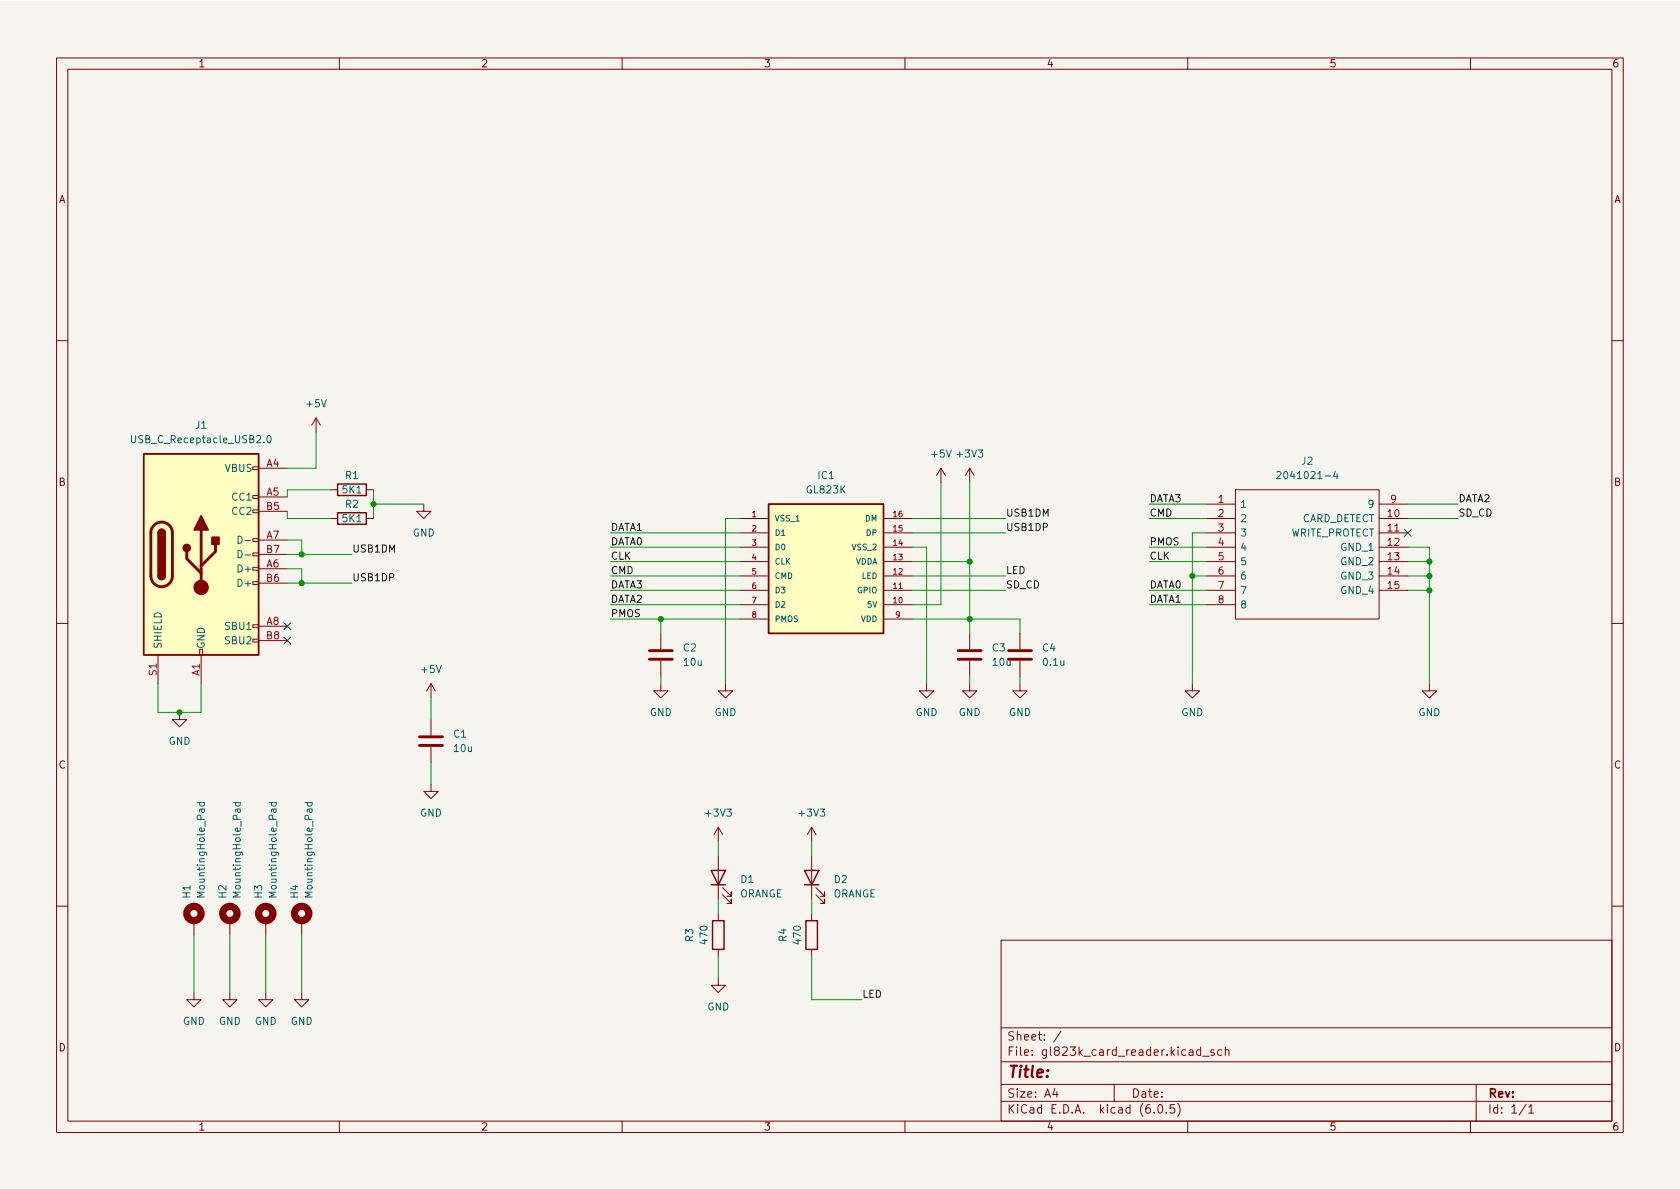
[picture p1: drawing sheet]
<svg xmlns="http://www.w3.org/2000/svg" width="297mm" height="210mm" viewBox="0 0 297 210" stroke-linecap="round" stroke-linejoin="round" font-family="sans-serif">
<path d="M0 .2h297v210.1h-297z" fill="#f5f4ef" stroke="#f5f4ef" stroke-width=".18"/>
<g fill="none" stroke="#840000" stroke-width=".18">
<path d="M10 10.2h277v190.1h-277zM12 12.2h273v186.1h-273zM60 10.2v2M110 10.2v2M160 10.2v2M210 10.2v2M260 10.2v2M10 60.2h2M55.9 73.9l-.8 1.3M55.9 73.9v2.5M55.9 73.9l.7 1.3M285 60.2h2"/>
<path d="M44.7 97.8h1v.5h-1zM44.7 95.2h1v.6h-1zM44.7 90.2h1v.5h-1zM44.7 87.6h1v.5h-1zM44.7 82.5h1v.6h-1zM45.7 82.8h5.1M45.7 87.9h5.1M45.7 95.5h5.1M45.7 90.4h5.1M45.7 98h5.1M58.4 91.7h1.3M58.4 86.6h1.3"/>
<path d="M64.8 91.7h1.2M64.8 86.6h1.2M74.9 89.1v1.3h1.3l-1.3 1.3-1.2-1.3h1.2M130.8 91.7h5.1M130.8 94.2h5.1M130.8 96.8h5.1M130.8 99.3h5.1M156.2 91.7h5.1M156.2 94.2h5.1M156.2 96.8h5.1M156.2 99.3h5.1M166.4 82.8l-.8 1.3"/>
<path d="M166.4 82.8v2.5M166.4 82.8l.7 1.3M171.4 82.8l-.7 1.3M171.4 82.8v2.5M171.4 82.8l.8 1.3M213.4 91.7h5M213.4 89.1h5M213.4 94.2h5M213.4 96.8h5M213.4 99.3h5M218.4 86.6h25.4v22.9h-25.4zM243.8 91.7h5.1"/>
<path d="M243.8 89.1h5.1M243.8 94.2h5.1M243.8 96.8h5.1M243.8 99.3h5.1M10 110.2h2M27.9 115.8v5.1M35.3 114.8h.5v1h-.5zM35.6 115.8v5.1M44.7 113h1v.5h-1zM44.7 110.5h1v.5h-1zM44.7 102.9h1v.5h-1zM44.7 100.3h1v.5h-1z"/>
<path d="M45.7 100.6h5.1M45.7 110.7h5.1M45.7 103.1h5.1M45.7 113.3h5.1M116.8 112v2.8M116.8 116.8v2.8M130.8 101.8h5.1M130.8 104.4h5.1M130.8 106.9h5.1M130.8 109.5h5.1M156.2 101.8h5.1M156.2 104.4h5.1"/>
<path d="M156.2 106.9h5.1M156.2 109.5h5.1M171.4 112v2.8M171.4 116.8v2.8M180.3 112v2.8M180.3 116.8v2.8M213.4 101.8h5M213.4 104.4h5M213.4 106.9h5M243.8 101.8h5.1M243.8 104.4h5.1M285 110.2h2"/>
<path d="M31.7 126v1.2h1.3l-1.3 1.3-1.2-1.3h1.2M76.2 138.7v1.2h1.3l-1.3 1.3-1.3-1.3h1.3M76.2 120.9l-.8 1.3M76.2 120.9v2.5M76.2 127.2v2.8M76.2 132.1v2.8M76.2 120.9l.8 1.3M116.8 120.9v1.3h1.3l-1.3 1.2-1.2-1.2h1.2M128.3 120.9v1.3h1.2l-1.2 1.2-1.3-1.2h1.3M163.8 120.9v1.3h1.3l-1.3 1.2-1.2-1.2h1.2M171.4 120.9v1.3h1.3l-1.3 1.2-1.2-1.2h1.2M180.3 120.9v1.3h1.3l-1.3 1.2-1.2-1.2h1.2"/>
<path d="M210.8 120.9v1.3h1.3l-1.3 1.2-1.3-1.2h1.3M252.7 120.9v1.3h1.3l-1.3 1.2-1.2-1.2h1.2M127 146.3v2.5M127 151.4v7.6M127 146.3l-.8 1.3M127 146.3l.8 1.3M127.8 158.2l1.5 1.6v-.8v.8h-.8M127.8 157l1.5 1.5v-.8v.8h-.8M143.5 146.3v2.5M143.5 151.4v7.6M143.5 146.3l-.8 1.3M143.5 146.3l.8 1.3"/>
<path d="M144.3 158.2l1.5 1.6v-.8v.8h-.8M144.3 157l1.5 1.5v-.8v.8h-.8M10 160.2h2M34.3 175.5v1.3h1.3l-1.3 1.2-1.3-1.2h1.3M34.3 162.8v2.5M40.6 175.5v1.3h1.3l-1.3 1.2-1.2-1.2h1.2M40.6 162.8v2.5M47 175.5v1.3h1.3l-1.3 1.2-1.3-1.2h1.3M47 162.8v2.5M53.3 175.5v1.3h1.3l-1.3 1.2-1.2-1.2h1.2M53.3 162.8v2.5M127 173v1.2h1.3l-1.3 1.3-1.3-1.3h1.3"/>
<path d="M127 161.5v1.3M127 167.9v1.3M143.5 161.5v1.3M143.5 167.9v1.3M177 166.3h108v32h-108zM285 160.2h2M60 198.3v2M110 198.3v2M160 198.3v2M177 194.8h108M177 191.8h108M177 187.8h108"/>
<path d="M177 181.8h108M186.5 192.5l-.4 1h1M186.9 193v1M187.6 182.4l-1.3 1.9M197 191.8v3M204.1 196.7v.1M204.9 195.4l.2-.1a.81 .81 0 0 1 .6 .7 .81 .81 0 0 1-.3 .8h-.2a.81 .81 0 0 1-.6-.6 .81 .81 0 0 1 .3-.8zM206.2 196.7v.1M207.6 195.3h-.7v.7l.2-.1 .5 .1 .1 .2-.1 .5-.2 .1-.5-.1M208.2 195.1a1.72 1.72 0 0 1 0 2.3M210 198.3v2M212.3 185.7l-.4-.1-.3 .3v.4l.1 .3h.6"/>
<path d="M212.3 185.1v1.5M212.6 186.8h1.2M214.6 185.7l-.3-.1-.2 .2v.3l.5 .1v.4h-.5M216 185.7l-.4-.1-.3 .3v.4l.1 .3h.6M216.6 185.8l.3-.2 .3 .1 .1 .9M216.6 185.1v1.5M260 198.3v2M261 191.8v6.5M269.9 195.3l-1.3 1.9M270.3 195.8l.4-.5v1.5M270.3 196.8h.9"/>
</g>
<path d="M25.4 80.3h20.3v35.5h-20.3zM27.9 94.2a.64 .64 0 0 1 .7-.6 .64 .64 0 0 1 .6 .6M59.7 90.7h5.1v2h-5.1zM59.7 85.6h5.1v2h-5.1zM135.9 89.1h20.3v22.9h-20.3zM27.9 101.8a.64 .64 0 0 0 .7 .7 .64 .64 0 0 0 .6-.7M125.7 153.9h2.6l-1.3 2.6zM125.7 156.5h2.6M142.2 153.9h2.6l-1.3 2.6zM142.2 156.5h2.6M126 162.8h2v5.1h-2zM142.5 162.8h2v5.1h-2z" fill="none" stroke="#840000" stroke-width=".25"/>
<g fill="none" stroke="#840000" stroke-width="1.3">
<circle cx="34.3" cy="161.5" r="1.27"/>
<circle cx="40.6" cy="161.5" r="1.27"/>
<circle cx="47" cy="161.5" r="1.27"/>
<circle cx="53.3" cy="161.5" r="1.27"/>
</g>
<g fill="none" stroke="#006464" stroke-width=".18">
<path d="M23.3 77v1.1l.2 .2h.2l.3-.2v-1.1M47.3 77.1l.2-.1a.68 .68 0 0 1 .4 .7 .68 .68 0 0 1-.4 .6l-.2-.1-.1-.4zM42.1 94.8a.64 .64 0 0 1 .7 .6 .64 .64 0 0 1-.7 .7zM42.1 97.3a.64 .64 0 0 1 .7 .7 .64 .64 0 0 1-.7 .6zM43.4 95.6h.9M43.4 98.1h.9M225.8 83.5l.4-.1 .3 .3-.8 .9h.8M236.1 83.3l-.3 .9h.8M236.4 83.8v.8M34.9 141.9h1.2M35.3 141.9v.4l.2 .2 .6-.1v-.5M41.2 141.9h1.3"/>
<path d="M41.7 141.9l-.1 .4 .3 .2 .5-.1v-.5M47.6 141.9h1.2M48 141.9v.4l.2 .2 .6-.1v-.5M53.9 141.9h1.3M54.4 141.9l-.1 .4 .3 .2 .5-.1v-.5"/>
</g>
<g fill="#ffffc2" stroke="#ffffc2" stroke-width=".18">
<path d="M25.4 80.3h20.3v35.5h-20.3z"/>
<path d="M135.9 89.1h20.3v22.9h-20.3z"/>
</g>
<path d="M27.2 92.9a1.91 1.91 0 0 1 2.1-.4 1.91 1.91 0 0 1 1.2 1.7v7.7a1.91 1.91 0 0 1-1.9 1.9 1.91 1.91 0 0 1-1.9-1.9v-7.8l.1-.7zM33 97.5v1.3l2.6 2.5M35.6 93.7v10.2M38.1 96.3v1.2l-2.5 2.6M114.8 116.6h4.1M114.8 115.1h4.1M169.4 116.6h4.1M169.4 115.1h4.1M178.3 116.6h4.1M178.3 115.1h4.1M74.2 131.8h4M74.2 130.3h4" fill="none" stroke="#840000" stroke-width=".51"/>
<g fill="#840000" stroke="#840000" stroke-width=".25">
<path d="M27.9 101.8h1.3a.64 .64 0 0 1-.6 .7 .64 .64 0 0 1-.7-.7z"/>
<path d="M27.9 94.2h1.3v7.6h-1.3z"/>
<path d="M28.1 93.8a.64 .64 0 0 1 .7-.2 .64 .64 0 0 1 .4 .6h-1.3z"/>
<path d="M35.6 91.2l1.2 2.5h-2.5z"/>
<path d="M37.5 95h1.2v1.3h-1.2z"/>
<circle cx="33" cy="96.9" r=".63"/>
</g>
<circle cx="35.6" cy="103.9" r="1.27" fill="#840000" stroke="#840000" stroke-width=".18"/>
<g fill="none" stroke="#009600" stroke-width=".18">
<path d="M55.9 76.4v6.4h-5.1M50.8 98h11.4M50.8 95.5h2.5v2.5M50.8 90.4v1.3h7.6M58.4 86.6h-7.6v1.3M66 86.6v5.1M66 89.1h8.9M107.9 96.8h22.9M107.9 99.3h22.9M107.9 94.2h22.9M130.8 91.7h-2.5v29.2M161.3 91.7h16.5"/>
<path d="M161.3 96.8h2.5v24.1M161.3 99.3h10.1M161.3 94.2h16.5M166.4 85.3v21.6h-5.1M171.4 85.3v26.7M203.2 91.7h10.2M203.2 96.8h10.2M203.2 99.3h10.2M203.2 89.1h10.2M213.4 94.2h-2.6v26.7M248.9 91.7h8.9M248.9 96.8h3.8v24.1"/>
<path d="M248.9 99.3h3.8M248.9 89.1h8.9M50.8 100.6h2.5v2.5M50.8 103.1h11.4M107.9 101.8h22.9M107.9 106.9h22.9M107.9 109.5h22.9M107.9 104.4h22.9M116.8 109.5v2.5M116.8 119.6v1.3M161.3 101.8h16.5M161.3 109.5h19v2.5"/>
<path d="M161.3 104.4h16.5M171.4 119.6v1.3M180.3 119.6v1.3M203.2 106.9h10.2M203.2 104.4h10.2M210.8 101.8h2.6M248.9 101.8h3.8M248.9 104.4h3.8M27.9 120.9v5.1h7.7v-5.1M76.2 123.4v3.8M76.2 134.9v3.8M127 148.8v2.6"/>
<path d="M127 159v2.5M143.5 148.8v2.6M143.5 159v2.5M34.3 165.3v10.2M40.6 165.3v10.2M47 165.3v10.2M53.3 165.3v10.2M127 169.2v3.8M143.5 169.2v7.6h8.9"/>
</g>
<path d="M248.3 93.6l1.2 1.2M249.5 93.6l-1.2 1.2M50.2 112.7l1.2 1.2M50.2 110.1l1.2 1.2M51.4 112.7l-1.2 1.2M51.4 110.1l-1.2 1.2" fill="none" stroke="#000084" stroke-width=".18"/>
<g fill="#009600" stroke="#009600" stroke-width=".18">
<circle cx="53.3" cy="103.1" r=".46"/>
<circle cx="53.3" cy="98" r=".46"/>
<circle cx="31.7" cy="126" r=".46"/>
<circle cx="171.4" cy="99.3" r=".46"/>
<circle cx="66" cy="89.1" r=".46"/>
<circle cx="171.4" cy="109.5" r=".46"/>
<circle cx="116.8" cy="109.5" r=".46"/>
<circle cx="210.8" cy="101.8" r=".46"/>
<circle cx="252.7" cy="104.4" r=".46"/>
<circle cx="252.7" cy="101.8" r=".46"/>
<circle cx="252.7" cy="99.3" r=".46"/>
</g>
<text font-size="2.8" fill="#840000" x="178" y="190.6">Title:</text>
<g font-size="2.1" fill="#840000">
<text x="178" y="184">Sheet: /</text>
<text x="178" y="186.7">File: gl823k_card_reader.kicad_sch</text>
<text x="178" y="196.9">KiCad E.D.A. kicad (6.0.5)</text>
<text x="178" y="194.1">Size: A4</text>
<text x="200" y="194.1">Date:</text>
<text x="263" y="194.1">Rev:</text>
<text x="263" y="196.9">Id: 1/1</text>
</g>
<g font-size="1.8" fill="#840000">
<text x="35" y="11.9">1</text>
<text x="85" y="11.9">2</text>
<text x="135" y="11.9">3</text>
<text x="185" y="11.9">4</text>
<text x="235" y="11.9">5</text>
<text x="285" y="11.9">6</text>
<text x="10.3" y="35.9">A</text>
<text x="285.3" y="35.9">A</text>
<text x="10.3" y="85.9">B</text>
<text x="285.3" y="85.9">B</text>
<text x="10.3" y="135.9">C</text>
<text x="285.3" y="135.9">C</text>
<text x="10.3" y="185.9">D</text>
<text x="285.3" y="185.9">D</text>
<text x="35" y="199.9">1</text>
<text x="85" y="199.9">2</text>
<text x="135" y="199.9">3</text>
<text x="185" y="199.9">4</text>
<text x="235" y="199.9">5</text>
<text x="285" y="199.9">6</text>
</g>
<g font-size="1.8" fill="#006464">
<text x="34.6" y="75.8">J1</text>
<text x="54.3" y="72">+5V</text>
<text x="23.8" y="78.4">USB_C_Receptacle_USB2.0</text>
<text x="39.8" y="83.4">VBUS</text>
<text x="164.8" y="80.9">+5V</text>
<text x="169.4" y="80.9">+3V3</text>
<text x="230.2" y="82.2">J2</text>
<text x="41.2" y="88.5">CC1</text>
<text x="60.6" y="87.2">5K1</text>
<text x="61.1" y="89.8">R2</text>
<text x="61.1" y="84.7">R1</text>
<text x="142.7" y="87.2">GL823K</text>
<text x="144.7" y="84.7">IC1</text>
<text x="219.2" y="89.8">1</text>
<text x="226.9" y="84.7">2041021-4</text>
<text x="242.1" y="89.8">9</text>
<text x="41.2" y="91.1">CC2</text>
<text x="60.6" y="92.3">5K1</text>
<text x="73" y="94.9">GND</text>
<text x="219.2" y="92.3">2</text>
<text x="219.2" y="94.9">3</text>
<text x="227.9" y="94.9">WRITE_PROTECT</text>
<text x="229.9" y="92.3">CARD_DETECT</text>
<text x="42.4" y="101.2">D+</text>
<text x="219.2" y="97.4">4</text>
<text x="219.2" y="99.9">5</text>
<text x="237.2" y="97.4">GND_1</text>
<text x="237.2" y="99.9">GND_2</text>
<text x="42.4" y="103.8">D+</text>
<text x="219.2" y="102.5">6</text>
<text x="219.2" y="105">7</text>
<text x="219.2" y="107.6">8</text>
<text x="237.2" y="102.5">GND_3</text>
<text x="237.2" y="105">GND_4</text>
<text x="40" y="111.4">SBU1</text>
<text x="40" y="113.9">SBU2</text>
<text x="28.6" y="114.8" transform="rotate(-90 28.6 114.8)">SHIELD</text>
<text x="36.2" y="114.8" transform="rotate(-90 36.2 114.8)">GND</text>
<text x="74.6" y="119">+5V</text>
<text x="120.8" y="115.2">C2</text>
<text x="121" y="117.7">10u</text>
<text x="175.4" y="115.2">C3</text>
<text x="175.6" y="117.7">10u</text>
<text x="184.3" y="115.2">C4</text>
<text x="184.5" y="117.7">0.1u</text>
<text x="29.8" y="131.7">GND</text>
<text x="80.2" y="130.4">C1</text>
<text x="114.9" y="126.6">GND</text>
<text x="126.3" y="126.6">GND</text>
<text x="161.9" y="126.6">GND</text>
<text x="169.5" y="126.6">GND</text>
<text x="178.4" y="126.6">GND</text>
<text x="208.9" y="126.6">GND</text>
<text x="250.8" y="126.6">GND</text>
<text x="80.3" y="133">10u</text>
<text x="74.2" y="144.4">GND</text>
<text x="124.9" y="144.4">+3V3</text>
<text x="141.4" y="144.4">+3V3</text>
<text x="33.7" y="158.8" transform="rotate(-90 33.7 158.8)">H1</text>
<text x="36.2" y="158.3" transform="rotate(-90 36.2 158.3)">MountingHole_Pad</text>
<text x="40" y="158.8" transform="rotate(-90 40 158.8)">H2</text>
<text x="42.5" y="158.3" transform="rotate(-90 42.5 158.3)">MountingHole_Pad</text>
<text x="46.4" y="158.8" transform="rotate(-90 46.4 158.8)">H3</text>
<text x="48.9" y="158.3" transform="rotate(-90 48.9 158.3)">MountingHole_Pad</text>
<text x="52.7" y="158.8" transform="rotate(-90 52.7 158.8)">H4</text>
<text x="55.2" y="158.3" transform="rotate(-90 55.2 158.3)">MountingHole_Pad</text>
<text x="130.7" y="158.7">ORANGE</text>
<text x="131" y="156.1">D1</text>
<text x="147.2" y="158.7">ORANGE</text>
<text x="147.5" y="156.1">D2</text>
<text x="122.6" y="166.5" transform="rotate(-90 122.6 166.5)">R3</text>
<text x="125.1" y="166.8" transform="rotate(-90 125.1 166.8)">470</text>
<text x="139.1" y="166.5" transform="rotate(-90 139.1 166.5)">R4</text>
<text x="141.6" y="166.8" transform="rotate(-90 141.6 166.8)">470</text>
<text x="125" y="178.7">GND</text>
<text x="32.3" y="181.2">GND</text>
<text x="38.7" y="181.2">GND</text>
<text x="45" y="181.2">GND</text>
<text x="51.4" y="181.2">GND</text>
</g>
<g font-size="1.8" fill="#a90000">
<text x="47.1" y="82.5">A4</text>
<text x="47.1" y="87.6">A5</text>
<text x="215.4" y="88.9">1</text>
<text x="245.9" y="88.9">9</text>
<text x="47.1" y="95.2">A7</text>
<text x="47.1" y="90.2">B5</text>
<text x="215.4" y="91.4">2</text>
<text x="215.4" y="94">3</text>
<text x="245.4" y="91.4">10</text>
<text x="245.4" y="94">11</text>
<text x="47.1" y="100.3">A6</text>
<text x="47.1" y="97.8">B7</text>
<text x="215.4" y="96.5">4</text>
<text x="215.4" y="99.1">5</text>
<text x="215.4" y="101.6">6</text>
<text x="245.4" y="96.5">12</text>
<text x="245.4" y="99.1">13</text>
<text x="245.4" y="101.6">14</text>
<text x="47.1" y="102.9">B6</text>
<text x="215.4" y="104.1">7</text>
<text x="215.4" y="106.7">8</text>
<text x="245.4" y="104.1">15</text>
<text x="47.1" y="110.5">A8</text>
<text x="47.1" y="113">B8</text>
<text x="27.7" y="119.4" transform="rotate(-90 27.7 119.4)">S1</text>
<text x="35.3" y="119.5" transform="rotate(-90 35.3 119.5)">A1</text>
</g>
<g font-size="1.8" fill="#0f0f0f">
<text x="203.2" y="88.8">DATA3</text>
<text x="257.8" y="88.8">DATA2</text>
<text x="107.9" y="93.9">DATA1</text>
<text x="177.8" y="93.9">USB1DP</text>
<text x="177.8" y="91.3">USB1DM</text>
<text x="203.2" y="91.3">CMD</text>
<text x="257.8" y="91.3">SD_CD</text>
<text x="62.2" y="97.7">USB1DM</text>
<text x="107.9" y="96.4">DATA0</text>
<text x="107.9" y="99">CLK</text>
<text x="107.9" y="101.5">CMD</text>
<text x="177.8" y="101.5">LED</text>
<text x="203.2" y="99">CLK</text>
<text x="203.2" y="96.4">PMOS</text>
<text x="62.2" y="102.8">USB1DP</text>
<text x="107.9" y="106.6">DATA2</text>
<text x="107.9" y="104">DATA3</text>
<text x="177.8" y="104">SD_CD</text>
<text x="203.2" y="104">DATA0</text>
<text x="203.2" y="106.6">DATA1</text>
<text x="107.9" y="109.1">PMOS</text>
<text x="152.4" y="176.4">LED</text>
</g>
<g font-size="1.4" fill="#a90000">
<text x="133" y="91.4">1</text>
<text x="133" y="94">2</text>
<text x="158" y="94">15</text>
<text x="158" y="91.4">16</text>
<text x="133" y="96.5">3</text>
<text x="133" y="99.1">4</text>
<text x="133" y="101.6">5</text>
<text x="158" y="101.6">12</text>
<text x="158" y="99.1">13</text>
<text x="158" y="96.5">14</text>
<text x="133" y="104.1">6</text>
<text x="133" y="106.7">7</text>
<text x="158" y="106.7">10</text>
<text x="158" y="104.1">11</text>
<text x="133" y="109.2">8</text>
<text x="158.4" y="109.2">9</text>
</g>
<g font-size="1.4" fill="#006464">
<text x="136.9" y="92.2">VSS_1</text>
<text x="136.9" y="94.7">D1</text>
<text x="153" y="92.2">DM</text>
<text x="153.2" y="94.7">DP</text>
<text x="136.9" y="97.3">D0</text>
<text x="136.9" y="99.8">CLK</text>
<text x="150.8" y="97.3">VSS_2</text>
<text x="151.2" y="99.8">VDDA</text>
<text x="136.9" y="102.4">CMD</text>
<text x="136.9" y="104.9">D3</text>
<text x="136.9" y="107.4">D2</text>
<text x="151.7" y="104.9">GPIO</text>
<text x="152.4" y="102.4">LED</text>
<text x="153.5" y="107.4">5V</text>
<text x="136.9" y="110">PMOS</text>
<text x="152.2" y="110">VDD</text>
</g>
</svg>
